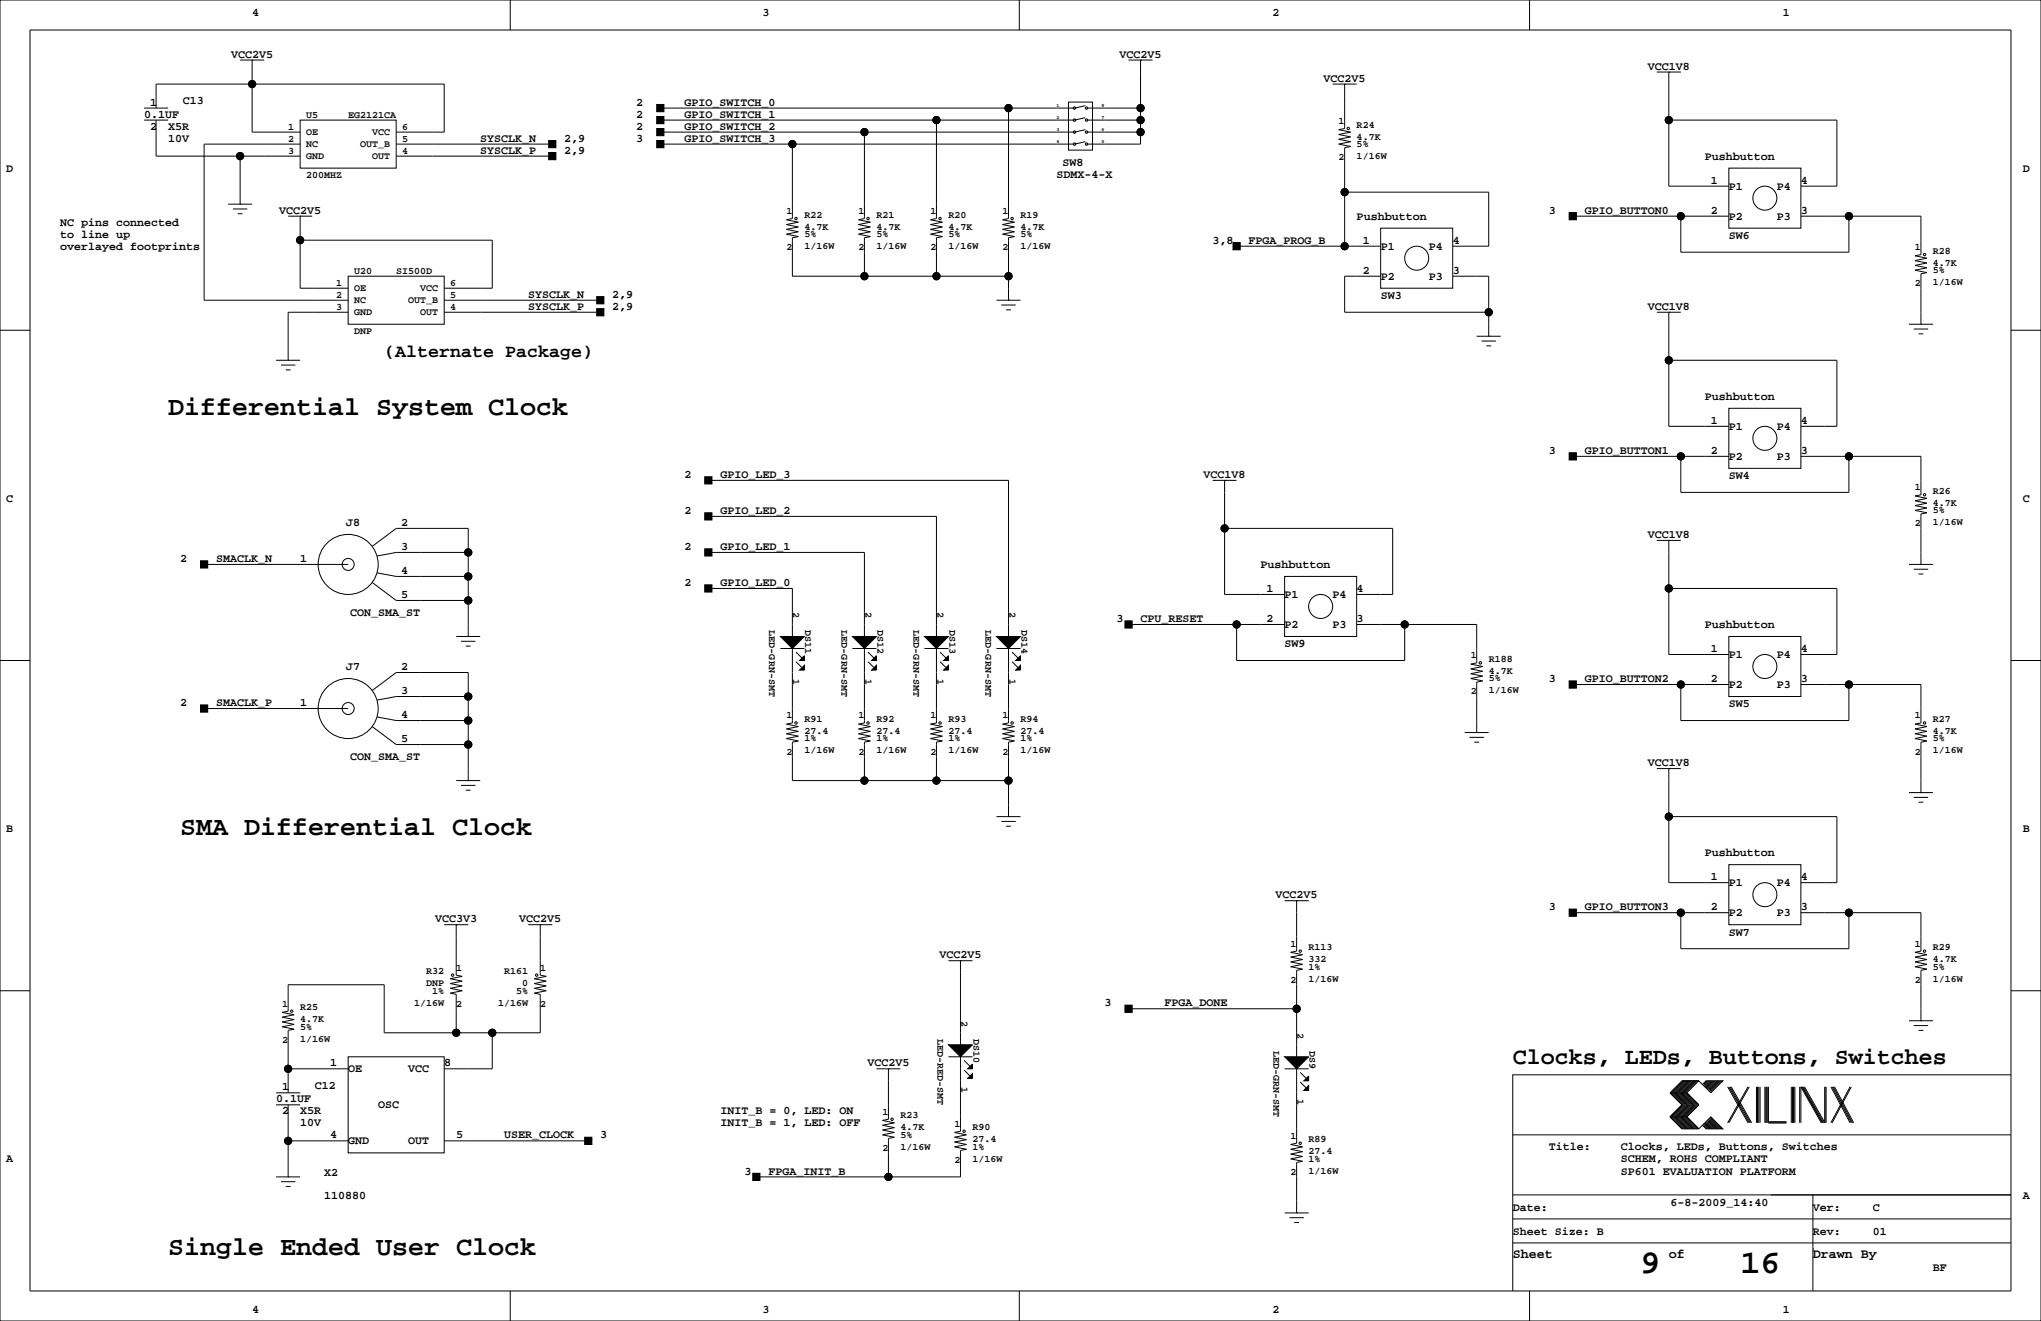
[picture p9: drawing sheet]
<svg xmlns="http://www.w3.org/2000/svg" width="432mm" height="279mm" viewBox="0 0 432 279" stroke-linecap="round" stroke-linejoin="round" font-family="sans-serif">
<g fill="none" stroke="#000" stroke-width=".21">
<path d="M0 0h431.8v279.4h-431.8zM6.3 6.4h419.1v266.6h-419.1zM50.8 12.7h5.1M53.3 12.7h.1M53.3 12.7v15.2h10.2M107.9 0v6.4M215.6 0v6.4M238.8 12.7h5M241.3 12.7h.1M241.3 12.7v17.8h-11.4M281.9 17.8h5.1M284.5 17.8h.1"/>
<path d="M284.5 17.8v9.4l-1.3 .2 2.6 .5-2.6 .5 2.6 .6-2.6 .5 2.6 .5-2.6 .5 2.6 .5-1.3 .2v20.9M323.6 0v6.4M350.5 15.2h5.1M353.1 15.2h.1M353.1 15.2v24.2h12.7M30.5 25.4h5.1M30.5 22.9h5.1M33 25.4v7.6h30.5M33 22.9v-5.1h61v10.1h-10.2M50.8 33v10.2M63.5 25.4h20.3v10.2h-20.3zM63.5 30.5h-20.3v33h30.5"/>
<path d="M83.8 33h33M83.8 30.5h33M167.6 30.5v15.7l-1.2 .3 2.5 .5-2.5 .5 2.5 .5-2.5 .5 2.5 .5-2.5 .5 2.5 .5-1.3 .3v8.1h45.8M182.9 27.9v18.3l-1.3 .3 2.5 .5-2.5 .5 2.5 .5-2.5 .5 2.5 .5-2.5 .5 2.5 .5-1.2 .3v8.1M198.1 25.4v20.8l-1.3 .3 2.6 .5-2.6 .5 2.6 .5-2.6 .5 2.6 .5-2.6 .5 2.6 .5-1.3 .3v8.1M213.4 22.9v23.3l-1.3 .3 2.5 .5-2.5 .5 2.5 .5-2.5 .5 2.5 .5-2.5 .5 2.5 .5-1.2 .3v13.2M226.1 21.6h5v10.2h-5zM229.6 27.4l-2.3 .5h-87.6M229.6 30l-2.3 .5h-87.6M229.6 24.9l-2.3 .5h-87.6M229.6 22.4l-2.3 .5h-87.6M229.9 27.9h11.4"/>
<path d="M229.9 25.4h11.4M229.9 22.9h11.4M353.1 25.4h35.5v14h-7.6M365.8 35.6h15.2v12.7h-15.2zM48.3 43.2h5M49.3 44.2h3M50.3 45.2h1M50.8 43.2h.1M61 45.7h5M63.5 45.7h.1M63.5 45.7v15.3h10.2M63.5 50.8h40.6v10.2h-10.1"/>
<path d="M73.7 58.4h20.3v10.2h-20.3zM261.6 52.1h30.5M284.5 40.6h30.5v11.5h-7.7M292.1 48.3h15.2v12.7h-15.2zM292.1 58.4h-7.6v7.6h30.5M307.3 58.4h7.7v12.7M332.7 45.7h33.1M355.6 45.7v7.6h35.6v-7.6M381 45.7h25.4v8.1l-1.3 .3 2.6 .5-2.6 .5 2.6 .5-2.6 .5 2.6 .5-2.6 .6 2.6 .5-1.3 .2v10.7M0 69.8h6.3M58.4 76.2h5.1M59.4 77.2h3.1"/>
<path d="M60.5 78.2h1M61 76.2h.1M73.7 66h-12.7v10.2M94 66h33M94 63.5h33M210.8 63.5h5.1M211.8 64.5h3.1M212.9 65.5h1M213.4 63.5h.1M312.4 71.1h5.1M313.4 72.1h3.1M314.5 73.2h1"/>
<path d="M315 71.1h.1M350.5 66h5.1M353.1 66h.1M353.1 76.2h35.5v14h-7.6M353.1 66v24.2h12.7M403.9 68.6h5M404.9 69.6h3M405.9 70.6h1M406.4 68.6h.1M425.4 69.8h6.4M332.7 96.5h33.1M355.6 96.5v7.6h35.6v-7.6"/>
<path d="M365.8 86.4h15.2v12.7h-15.2zM381 96.5h25.4v8.1l-1.3 .3 2.6 .5-2.6 .5 2.6 .5-2.6 .5 2.6 .5-2.6 .5 2.6 .6-1.3 .2v10.7M43.2 119.4h30.5M64.8 119.4h.1M78.7 115.6l5.1-3.8h15.3v22.8M99.1 116.8h-15.3l-4 .8M149.9 109.2h48.2v25.4M149.9 101.6h63.5v33M149.9 116.8h33v17.8M256.5 101.6h5.1M259.1 101.6h.1M259.1 101.6v24.1h12.7"/>
<path d="M259.1 111.8h35.5v13.9h-7.6M350.5 114.3h5.1M353.1 114.3h.1M353.1 114.3v24.1h12.7M403.9 119.4h5M406.4 119.4h.1M0 139.7h6.3M78.7 123.2l5.1 3.8h15.3M79.8 121.2l4 .7h15.3M96.5 134.6h5.1M97.5 135.6h3.1M98.6 136.7h1"/>
<path d="M99.1 134.6h.1M149.9 124.5h17.7v10.1M165.1 137.2h5.1M167.6 137.2v15.7l-1.2 .3 2.5 .5-2.5 .5 2.5 .5-2.5 .5 2.5 .5-2.5 .5 2.5 .5-1.3 .3v8.1h45.8M168.4 137.9l1.3 1.3M168.4 140l1.3 1.2M180.3 137.2h5.1M182.9 137.2v15.7l-1.3 .3 2.5 .5-2.5 .5 2.5 .5-2.5 .5 2.5 .5-2.5 .5 2.5 .5-1.2 .3v8.1M183.6 137.9l1.3 1.3M183.6 140l1.3 1.2M195.6 137.2h5.1M198.1 137.2v15.7l-1.3 .3 2.6 .5-2.6 .5 2.6 .5-2.6 .5 2.6 .5-2.6 .5 2.6 .5-1.3 .3v8.1"/>
<path d="M198.9 137.9l1.3 1.3M198.9 140l1.3 1.2M210.8 137.2h5.1M213.4 137.2v15.7l-1.3 .3 2.5 .5-2.5 .5 2.5 .5-2.5 .5 2.5 .5-2.5 .5 2.5 .5-1.2 .3v15.7M214.1 137.9l1.3 1.3M214.1 140l1.3 1.2M238.8 132.1h33M261.6 132.1v7.6h35.6v-7.6M271.8 121.9h15.2v12.7h-15.2zM287 132.1h25.4v8.1l-1.3 .3 2.6 .5-2.6 .5 2.6 .5-2.6 .5 2.6 .5-2.6 .5 2.6 .5-1.3 .3v10.6M353.1 124.5h35.5v13.9h-7.6M365.8 134.6h15.2v12.7h-15.2z"/>
<path d="M404.9 120.4h3M405.9 121.4h1M425.4 139.7h6.4M43.2 149.9h30.5M64.8 149.9h.1M78.7 153.7l5.1 3.8h15.3M78.7 146l5.1-3.8h15.3v22.9M79.8 151.6l4 .8h15.3M99.1 147.3h-15.3l-4 .8M309.9 154.9h5.1M310.9 156h3M311.9 157h1"/>
<path d="M312.4 154.9h.1M332.7 144.8h33.1M355.6 144.8v7.6h35.6v-7.6M381 144.8h25.4v8.1l-1.3 .3 2.6 .5-2.6 .5 2.6 .5-2.6 .5 2.6 .5-2.6 .5 2.6 .5-1.3 .3v10.6M96.5 165.1h5.1M97.5 166.1h3.1M98.6 167.1h1M99.1 165.1h.1M210.8 172.7h5.1M211.8 173.7h3.1M212.9 174.8h1M213.4 172.7h.1"/>
<path d="M350.5 162.6h5.1M353.1 162.6h.1M353.1 162.6v24.1h12.7M353.1 172.7h35.5v14h-7.6M403.9 167.6h5M404.9 168.7h3M405.9 169.7h1M406.4 167.6h.1M94 195.6h5.1M96.5 195.6h.1M96.5 195.6v10.6l1.3 .3-2.6 .5 2.6 .5-2.6 .5 2.6 .5-2.6 .5 2.6 .5-2.6 .6 1.3 .2v8.1M111.8 195.6h5"/>
<path d="M114.3 195.6h.1M114.3 195.6v10.6l1.3 .3-2.6 .5 2.6 .5-2.6 .5 2.6 .5-2.6 .5 2.6 .5-2.6 .6 1.3 .2v8.1h-33v-10.1h-20.3v5.6l-1.3 .2 2.5 .5-2.5 .5 2.5 .5-2.5 .6 2.5 .5-2.5 .5 2.5 .5-1.2 .2v13.2M271.8 190.5h5.1M274.3 190.5h.1M274.3 190.5v10.7l-1.3 .2 2.6 .5-2.6 .5 2.6 .5-2.6 .6 2.6 .5-2.6 .5 2.6 .5-1.3 .2v18.3M332.7 193h33.1M355.6 193v7.7h35.6v-7.7M365.8 182.9h15.2v12.7h-15.2zM381 193h25.4v8.2l-1.3 .2 2.6 .5-2.6 .5 2.6 .5-2.6 .6 2.6 .5-2.6 .5 2.6 .5-1.3 .2v10.7M0 209.5h6.3M104.1 218.4v7.7h-10.1M200.7 203.2h5"/>
<path d="M203.2 203.2h.1M203.2 203.2v17.8M238.8 213.4h35.5M403.9 215.9h5M404.9 216.9h3M405.9 217.9h1M406.4 215.9h.1M425.4 209.5h6.4M58.4 231.1h5.1M58.4 233.7h5.1M61 233.7v15.2M61 226.1h12.7"/>
<path d="M73.7 223.5h20.3v20.3h-20.3zM185.4 226.1h5.1M188 226.1h.1M188 226.1v10.6l-1.3 .3 2.5 .5-2.5 .5 2.5 .5-2.5 .5 2.5 .5-2.5 .5 2.5 .5-1.2 .3v8.1M200.7 223.5h5M203.2 223.5v15.8l-1.3 .2 2.6 .5-2.6 .5 2.6 .5-2.6 .6 2.6 .5-2.6 .5 2.6 .5-1.3 .2v5.6h-43.2M204 224.3l1.2 1.3M204 226.3l1.2 1.3M271.8 226.1h5.1M274.3 226.1v15.7l-1.3 .3 2.6 .5-2.6 .5 2.6 .5-2.6 .5 2.6 .5-2.6 .5 2.6 .5-1.3 .3v10.6M275.1 226.8l1.3 1.3M275.1 228.9l1.3 1.2"/>
<path d="M353.3 236.2l2.6 2.6h3.5M353.3 231.1l2.6 2.6-2.6 2.5M353.3 236.2h3.6M353.3 231.1h3.6M356.1 228.6l-2.5 2.5 2.5 2.6-2.5 2.5 2.5 2.6M356.4 228.6l-2.6 2.5 2.6 2.6-2.6 2.5 2.6 2.6M356.6 228.6l-2.5 2.5 2.5 2.6-2.5 2.5 2.5 2.6M356.9 228.6l-2.6 2.5 2.6 2.6-2.6 2.5 2.6 2.6M356.9 231.1l2.5 2.6-2.5 2.5M356.9 236.2l2.5 2.6M357.1 228.6l-2.5 2.5 2.5 2.6-2.5 2.5 2.5 2.6M357.4 228.6l-2.6 2.5 2.6 2.6-2.6 2.5 2.6 2.6"/>
<path d="M357.6 228.6l-2.5 2.5 2.5 2.6-2.5 2.5 2.5 2.6M357.9 228.6l-2.6 2.5 2.6 2.6-2.6 2.5 2.6 2.6M358.1 228.6l-2.5 2.5 2.5 2.6-2.5 2.5 2.5 2.6M358.4 228.6l-2.5 2.5 2.5 2.6-2.5 2.5 2.5 2.6M358.6 228.6l-2.5 2.5 2.5 2.6-2.5 2.5 2.5 2.6M358.9 228.6l-2.5 2.5 2.5 2.6-2.5 2.5 2.5 2.6M359.2 228.6l-2.6 2.5 2.6 2.6-2.6 2.5 2.6 2.6M359.4 228.6l2.5 2.5 2.6-2.5h-3.6l-.7 .8M359.4 228.6h-3.5l-2.6 2.5M359.4 228.6l-2.5 2.5M360.2 238l.7 .8h3.6l-2.6-2.6-2.5 2.6M360.4 237.7l1 1.1"/>
<path d="M360.4 238l.8 .8M360.7 237.5l1.2 1.3M360.7 237.7l1 1.1M360.9 237.2l1.6 1.6M360.9 237.5l1.3 1.3M361.2 237l1.8 1.8M361.2 237.2l1.5 1.6M361.2 228.6l-.8 .8M361.4 236.7l2.1 2.1M361.4 237l1.8 1.8M361.4 228.6l-1 1M361.7 236.5l2.3 2.3"/>
<path d="M361.7 236.7l2 2.1M361.7 228.6l-1 1M361.9 236.5l2.3 2.3M361.9 228.6l-1.2 1.3M362.2 228.6l-1.3 1.3M362.5 228.6l-1.6 1.5M362.7 228.6l-1.5 1.5M363 228.6l-1.8 1.8M363.2 228.6l-1.8 1.8M363.5 228.6l-2.1 2M363.7 228.6l-2 2M364 228.6l-2.3 2.3"/>
<path d="M364.2 228.6l-2.3 2.3M365.5 229.9l4.3 7.6M365.8 229.9l4.3 7.6M366 229.9l4.3 7.6M366.3 229.9l4.3 7.6M369.8 229.9l-4.3 7.6M370.1 229.9l-4.3 7.6M371.6 229.9v7.6M371.9 229.9v7.6M372.1 229.9v7.6M372.4 229.9v7.6M373.4 229.9v7.6"/>
<path d="M373.6 229.9v7.6M373.9 229.9v7.6M374.1 229.9v7.6h3.9M374.1 237.2h3.9M379 229.9v7.6M379.2 229.9v7.6M379.5 229.9v7.6M379.7 229.9v7.6M380.7 229.9v7.6M381 237.5v-7.6l4.3 7.6M381.3 229.9l4.3 7.6M381.5 229.9l4.3 7.6"/>
<path d="M381.8 229.9l4.3 7.6v-7.6M386.3 229.9v7.6M387.3 229.9l4.1 7.6M387.6 229.9l4.1 7.6M387.9 229.9l4 7.6M388.1 229.9l4.1 7.6M391.4 229.9l-4.1 7.6M391.7 229.9l-4.1 7.6M425.4 227.3h-105.4v35.6M58.4 248.9h5.1M59.4 249.9h3.1M60.5 251h1"/>
<path d="M61 248.9h.1M61 241.3h12.7M94 241.3h30.5M271.8 256.5h5.1M272.8 257.6h3M273.8 258.6h1M274.3 256.5h.1M320 257.8h105.4M320 252.7h105.4M320 240h105.4M383.5 252.7v20.3M107.9 273v6.4"/>
<path d="M215.6 273v6.4M320 262.9v10.1M320 262.9h105.4M323.6 273v6.4M383.5 264.2h.1"/>
<circle cx="53.3" cy="17.8" r=".76"/>
<circle cx="50.8" cy="33" r=".76"/>
<circle cx="167.6" cy="30.5" r=".76"/>
<circle cx="182.9" cy="27.9" r=".76"/>
<circle cx="198.1" cy="25.4" r=".76"/>
<circle cx="213.4" cy="22.9" r=".76"/>
<circle cx="227.3" cy="30.5" r=".25"/>
<circle cx="227.3" cy="27.9" r=".25"/>
<circle cx="227.3" cy="22.9" r=".25"/>
<circle cx="227.3" cy="25.4" r=".25"/>
<circle cx="229.9" cy="30.5" r=".25"/>
<circle cx="229.9" cy="27.9" r=".25"/>
<circle cx="229.9" cy="22.9" r=".25"/>
<circle cx="229.9" cy="25.4" r=".25"/>
<circle cx="241.3" cy="27.9" r=".76"/>
<circle cx="241.3" cy="22.9" r=".76"/>
<circle cx="241.3" cy="25.4" r=".76"/>
<circle cx="285.2" cy="27.2" r=".25"/>
<circle cx="353.1" cy="25.4" r=".76"/>
<circle cx="63.5" cy="50.8" r=".76"/>
<circle cx="168.4" cy="46.2" r=".25"/>
<circle cx="182.9" cy="58.4" r=".76"/>
<circle cx="183.6" cy="46.2" r=".25"/>
<circle cx="198.1" cy="58.4" r=".76"/>
<circle cx="198.9" cy="46.2" r=".25"/>
<circle cx="213.4" cy="58.4" r=".76"/>
<circle cx="214.1" cy="46.2" r=".25"/>
<circle cx="284.5" cy="40.6" r=".76"/>
<circle cx="284.5" cy="52.1" r=".76"/>
<circle cx="299.7" cy="54.6" r="2.54"/>
<circle cx="355.6" cy="45.7" r=".76"/>
<circle cx="373.4" cy="41.9" r="2.54"/>
<circle cx="391.2" cy="45.7" r=".76"/>
<circle cx="407.2" cy="53.8" r=".25"/>
<circle cx="315" cy="66" r=".76"/>
<circle cx="353.1" cy="76.2" r=".76"/>
<circle cx="355.6" cy="96.5" r=".76"/>
<circle cx="373.4" cy="92.7" r="2.54"/>
<circle cx="391.2" cy="96.5" r=".76"/>
<circle cx="73.7" cy="119.4" r="6.4"/>
<circle cx="73.7" cy="119.4" r="1.27"/>
<circle cx="99.1" cy="116.8" r=".76"/>
<circle cx="259.1" cy="111.8" r=".76"/>
<circle cx="407.2" cy="104.6" r=".25"/>
<circle cx="99.1" cy="121.9" r=".76"/>
<circle cx="99.1" cy="127" r=".76"/>
<circle cx="261.6" cy="132.1" r=".76"/>
<circle cx="279.4" cy="128.3" r="2.54"/>
<circle cx="297.2" cy="132.1" r=".76"/>
<circle cx="353.1" cy="124.5" r=".76"/>
<circle cx="73.7" cy="149.9" r="6.4"/>
<circle cx="73.7" cy="149.9" r="1.27"/>
<circle cx="99.1" cy="157.5" r=".76"/>
<circle cx="99.1" cy="147.3" r=".76"/>
<circle cx="99.1" cy="152.4" r=".76"/>
<circle cx="168.4" cy="152.9" r=".25"/>
<circle cx="183.6" cy="152.9" r=".25"/>
<circle cx="198.9" cy="152.9" r=".25"/>
<circle cx="214.1" cy="152.9" r=".25"/>
<circle cx="313.2" cy="140.2" r=".25"/>
<circle cx="355.6" cy="144.8" r=".76"/>
<circle cx="373.4" cy="141" r="2.54"/>
<circle cx="391.2" cy="144.8" r=".76"/>
<circle cx="407.2" cy="152.9" r=".25"/>
<circle cx="182.9" cy="165.1" r=".76"/>
<circle cx="198.1" cy="165.1" r=".76"/>
<circle cx="213.4" cy="165.1" r=".76"/>
<circle cx="353.1" cy="172.7" r=".76"/>
<circle cx="355.6" cy="193" r=".76"/>
<circle cx="373.4" cy="189.2" r="2.54"/>
<circle cx="391.2" cy="193" r=".76"/>
<circle cx="61.7" cy="213.9" r=".25"/>
<circle cx="95.8" cy="206.2" r=".25"/>
<circle cx="96.5" cy="218.4" r=".76"/>
<circle cx="104.1" cy="218.4" r=".76"/>
<circle cx="113.5" cy="206.2" r=".25"/>
<circle cx="274.3" cy="213.4" r=".76"/>
<circle cx="275.1" cy="201.2" r=".25"/>
<circle cx="407.2" cy="201.2" r=".25"/>
<circle cx="61" cy="226.1" r=".76"/>
<circle cx="188.7" cy="236.7" r=".25"/>
<circle cx="204" cy="239.3" r=".25"/>
<circle cx="61" cy="241.3" r=".76"/>
<circle cx="188" cy="248.9" r=".76"/>
<circle cx="275.1" cy="241.8" r=".25"/>
</g>
<g fill="#000" stroke="#000" stroke-width=".21">
<path d="M116.1 29.7h1.5v1.5h-1.5z" fill-rule="evenodd"/>
<path d="M116.1 32.3h1.5v1.5h-1.5z" fill-rule="evenodd"/>
<path d="M138.9 22.1h1.6v1.5h-1.6z" fill-rule="evenodd"/>
<path d="M138.9 24.6h1.6v1.6h-1.6z" fill-rule="evenodd"/>
<path d="M138.9 27.2h1.6v1.5h-1.6z" fill-rule="evenodd"/>
<path d="M138.9 29.7h1.6v1.5h-1.6z" fill-rule="evenodd"/>
<path d="M260.9 51.3h1.5v1.5h-1.5z" fill-rule="evenodd"/>
<path d="M332 45h1.5v1.5h-1.5z" fill-rule="evenodd"/>
<path d="M126.2 62.7h1.6v1.6h-1.6z" fill-rule="evenodd"/>
<path d="M126.2 65.3h1.6v1.5h-1.6z" fill-rule="evenodd"/>
<path d="M332 95.8h1.5v1.5h-1.5z" fill-rule="evenodd"/>
<path d="M149.1 116.1h1.5v1.5h-1.5z" fill-rule="evenodd"/>
<path d="M149.1 108.5h1.5v1.5h-1.5z" fill-rule="evenodd"/>
<path d="M149.1 100.8h1.5v1.6h-1.5z" fill-rule="evenodd"/>
<path d="M42.4 118.6h1.5v1.5h-1.5z" fill-rule="evenodd"/>
<path d="M149.1 123.7h1.5v1.5h-1.5z" fill-rule="evenodd"/>
<path d="M165.1 134.6h5.1l-2.6 2.6z" fill-rule="evenodd"/>
<path d="M170.2 138.7v1h-1z" fill-rule="evenodd"/>
<path d="M180.3 134.6h5.1l-2.5 2.6z" fill-rule="evenodd"/>
<path d="M185.4 138.7v1h-1z" fill-rule="evenodd"/>
<path d="M195.6 134.6h5.1l-2.6 2.6z" fill-rule="evenodd"/>
<path d="M200.7 138.7v1h-1.1z" fill-rule="evenodd"/>
<path d="M210.8 134.6h5.1l-2.5 2.6z" fill-rule="evenodd"/>
<path d="M215.9 138.7v1h-1z" fill-rule="evenodd"/>
<path d="M238 131.3h1.5v1.5h-1.5z" fill-rule="evenodd"/>
<path d="M42.4 149.1h1.5v1.5h-1.5z" fill-rule="evenodd"/>
<path d="M169.2 141.7l1-1v1z" fill-rule="evenodd"/>
<path d="M184.4 141.7l1-1v1z" fill-rule="evenodd"/>
<path d="M199.6 141.7l1.1-1v1z" fill-rule="evenodd"/>
<path d="M214.9 141.7l1-1v1z" fill-rule="evenodd"/>
<path d="M332 144h1.5v1.5h-1.5z" fill-rule="evenodd"/>
<path d="M332 192.3h1.5v1.5h-1.5z" fill-rule="evenodd"/>
<path d="M238 212.6h1.5v1.5h-1.5z" fill-rule="evenodd"/>
<path d="M200.7 221h5l-2.5 2.5z" fill-rule="evenodd"/>
<path d="M205.7 225v1.1h-1z" fill-rule="evenodd"/>
<path d="M204.7 228.1l1-1v1z" fill-rule="evenodd"/>
<path d="M271.8 223.5h5.1l-2.6 2.6z" fill-rule="evenodd"/>
<path d="M276.9 227.6v1h-1.1z" fill-rule="evenodd"/>
<path d="M275.8 230.6l1.1-1v1z" fill-rule="evenodd"/>
<path d="M123.7 240.5h1.5v1.6h-1.5z" fill-rule="evenodd"/>
<path d="M159.3 248.2h1.5v1.5h-1.5z" fill-rule="evenodd"/>
<circle cx="53.3" cy="17.8" r=".76"/>
<circle cx="50.8" cy="33" r=".76"/>
<circle cx="167.6" cy="30.5" r=".76"/>
<circle cx="182.9" cy="27.9" r=".76"/>
<circle cx="198.1" cy="25.4" r=".76"/>
<circle cx="213.4" cy="22.9" r=".76"/>
<circle cx="241.3" cy="27.9" r=".76"/>
<circle cx="241.3" cy="22.9" r=".76"/>
<circle cx="241.3" cy="25.4" r=".76"/>
<circle cx="353.1" cy="25.4" r=".76"/>
<circle cx="63.5" cy="50.8" r=".76"/>
<circle cx="182.9" cy="58.4" r=".76"/>
<circle cx="198.1" cy="58.4" r=".76"/>
<circle cx="213.4" cy="58.4" r=".76"/>
<circle cx="284.5" cy="40.6" r=".76"/>
<circle cx="284.5" cy="52.1" r=".76"/>
<circle cx="355.6" cy="45.7" r=".76"/>
<circle cx="391.2" cy="45.7" r=".76"/>
<circle cx="315" cy="66" r=".76"/>
<circle cx="353.1" cy="76.2" r=".76"/>
<circle cx="355.6" cy="96.5" r=".76"/>
<circle cx="391.2" cy="96.5" r=".76"/>
<circle cx="99.1" cy="116.8" r=".76"/>
<circle cx="259.1" cy="111.8" r=".76"/>
<circle cx="99.1" cy="121.9" r=".76"/>
<circle cx="99.1" cy="127" r=".76"/>
<circle cx="261.6" cy="132.1" r=".76"/>
<circle cx="297.2" cy="132.1" r=".76"/>
<circle cx="353.1" cy="124.5" r=".76"/>
<circle cx="99.1" cy="157.5" r=".76"/>
<circle cx="99.1" cy="147.3" r=".76"/>
<circle cx="99.1" cy="152.4" r=".76"/>
<circle cx="355.6" cy="144.8" r=".76"/>
<circle cx="391.2" cy="144.8" r=".76"/>
<circle cx="182.9" cy="165.1" r=".76"/>
<circle cx="198.1" cy="165.1" r=".76"/>
<circle cx="213.4" cy="165.1" r=".76"/>
<circle cx="353.1" cy="172.7" r=".76"/>
<circle cx="355.6" cy="193" r=".76"/>
<circle cx="391.2" cy="193" r=".76"/>
<circle cx="96.5" cy="218.4" r=".76"/>
<circle cx="104.1" cy="218.4" r=".76"/>
<circle cx="274.3" cy="213.4" r=".76"/>
<circle cx="61" cy="226.1" r=".76"/>
<circle cx="61" cy="241.3" r=".76"/>
<circle cx="188" cy="248.9" r=".76"/>
</g>
<g font-size="7.1">
<text x="347" y="269.3">9</text>
<text x="368.2" y="269.3">16</text>
</g>
<g font-size="5.6">
<text x="35.6" y="87.7">Differential System Clock</text>
<text x="38.1" y="176.6">SMA Differential Clock</text>
<text x="35.6" y="265.5">Single Ended User Clock</text>
</g>
<text font-size="4.9" x="320" y="225.1">Clocks, LEDs, Buttons, Switches</text>
<text font-size="3.9" x="81.3" y="75.4">(Alternate Package)</text>
<g font-size="2.8">
<text x="320" y="266.1">Sheet</text>
<text x="353.1" y="266.1">of</text>
<text x="383.5" y="266.1">Drawn By</text>
</g>
<g font-size="2.5">
<text x="53.3" y="3.3">4</text>
<text x="161.3" y="3.3">3</text>
<text x="269.2" y="3.3">2</text>
<text x="377.2" y="3.3">1</text>
<text x="48.9" y="12.2">VCC2V5</text>
<text x="236.9" y="12.2">VCC2V5</text>
<text x="280" y="17.3">VCC2V5</text>
<text x="348.6" y="14.7">VCC1V8</text>
<text x="31.7" y="22.4">1</text>
<text x="38.7" y="22">C13</text>
<text x="134.6" y="22.4">2</text>
<text x="144.8" y="22.4">GPIO_SWITCH_0</text>
<text x="30.5" y="24.9">0.1UF</text>
<text x="31.7" y="27.4">2</text>
<text x="35.6" y="30">10V</text>
<text x="35.6" y="27.4">X5R</text>
<text x="101.6" y="30">SYSCLK_N</text>
<text x="119.4" y="30">2,9</text>
<text x="134.6" y="30">3</text>
<text x="134.6" y="27.4">2</text>
<text x="134.6" y="24.9">2</text>
<text x="144.8" y="30">GPIO_SWITCH_3</text>
<text x="144.8" y="27.4">GPIO_SWITCH_2</text>
<text x="144.8" y="24.9">GPIO_SWITCH_1</text>
<text x="101.6" y="32.5">SYSCLK_P</text>
<text x="119.4" y="32.5">2,9</text>
<text x="224.8" y="35.1">SW8</text>
<text x="360.7" y="33.8">Pushbutton</text>
<text x="1.3" y="36.3">D</text>
<text x="223.5" y="37.6">SDMX-4-X</text>
<text x="361.9" y="38.9">1</text>
<text x="365.8" y="40.1">P1</text>
<text x="375.9" y="40.1">P4</text>
<text x="381" y="38.9">4</text>
<text x="428" y="36.3">D</text>
<text x="12.7" y="47.8">NC pins connected</text>
<text x="59.1" y="45.2">VCC2V5</text>
<text x="287" y="46.5">Pushbutton</text>
<text x="327.7" y="45.2">3</text>
<text x="335.3" y="45.2">GPIO_BUTTON0</text>
<text x="361.9" y="45.2">2</text>
<text x="365.8" y="46.5">P2</text>
<text x="375.9" y="46.5">P3</text>
<text x="381" y="45.2">3</text>
<text x="12.7" y="50.3">to line up</text>
<text x="12.7" y="52.8">overlayed footprints</text>
<text x="256.5" y="51.6">3,8</text>
<text x="264.2" y="51.6">FPGA_PROG_B</text>
<text x="288.3" y="51.6">1</text>
<text x="292.1" y="52.8">P1</text>
<text x="302.3" y="52.8">P4</text>
<text x="307.3" y="51.6">4</text>
<text x="365.8" y="50.5">SW6</text>
<text x="288.3" y="57.9">2</text>
<text x="292.1" y="59.2">P2</text>
<text x="302.3" y="59.2">P3</text>
<text x="307.3" y="57.9">3</text>
<text x="111.8" y="65.5">SYSCLK_P</text>
<text x="111.8" y="63">SYSCLK_N</text>
<text x="129.5" y="65.5">2,9</text>
<text x="129.5" y="63">2,9</text>
<text x="292.1" y="63.2">SW3</text>
<text x="348.6" y="65.5">VCC1V8</text>
<text x="360.7" y="84.6">Pushbutton</text>
<text x="361.9" y="89.7">1</text>
<text x="381" y="89.7">4</text>
<text x="365.8" y="90.9">P1</text>
<text x="375.9" y="90.9">P4</text>
<text x="144.8" y="101.1">2</text>
<text x="152.4" y="101.1">GPIO_LED_3</text>
<text x="254.6" y="101.1">VCC1V8</text>
<text x="327.7" y="96">3</text>
<text x="335.3" y="96">GPIO_BUTTON1</text>
<text x="361.9" y="96">2</text>
<text x="365.8" y="97.3">P2</text>
<text x="365.8" y="101.3">SW4</text>
<text x="375.9" y="97.3">P3</text>
<text x="381" y="96">3</text>
<text x="1.3" y="106.2">C</text>
<text x="428" y="106.2">C</text>
<text x="73.2" y="111.3">J8</text>
<text x="84.9" y="111.3">2</text>
<text x="144.8" y="108.7">2</text>
<text x="152.4" y="108.7">GPIO_LED_2</text>
<text x="348.6" y="113.8">VCC1V8</text>
<text x="38.1" y="118.9">2</text>
<text x="45.7" y="118.9">SMACLK_N</text>
<text x="63.5" y="118.9">1</text>
<text x="84.9" y="116.3">3</text>
<text x="144.8" y="116.3">2</text>
<text x="152.4" y="116.3">GPIO_LED_1</text>
<text x="84.9" y="121.4">4</text>
<text x="144.8" y="124">2</text>
<text x="152.4" y="124">GPIO_LED_0</text>
<text x="266.7" y="120.1">Pushbutton</text>
<text x="268" y="125.2">1</text>
<text x="287" y="125.2">4</text>
<text x="74.1" y="130.3">CON_SMA_ST</text>
<text x="84.9" y="126.5">5</text>
<text x="236.2" y="131.6">3</text>
<text x="241.3" y="131.6">CPU_RESET</text>
<text x="268" y="131.6">2</text>
<text x="271.8" y="126.5">P1</text>
<text x="281.9" y="126.5">P4</text>
<text x="287" y="131.6">3</text>
<text x="271.8" y="132.8">P2</text>
<text x="271.8" y="136.9">SW9</text>
<text x="281.9" y="132.8">P3</text>
<text x="360.7" y="132.8">Pushbutton</text>
<text x="361.9" y="137.9">1</text>
<text x="381" y="137.9">4</text>
<text x="73.2" y="141.7">J7</text>
<text x="84.9" y="141.7">2</text>
<text x="365.8" y="139.2">P1</text>
<text x="375.9" y="139.2">P4</text>
<text x="38.1" y="149.4">2</text>
<text x="45.7" y="149.4">SMACLK_P</text>
<text x="63.5" y="149.4">1</text>
<text x="84.9" y="146.8">3</text>
<text x="327.7" y="144.3">3</text>
<text x="335.3" y="144.3">GPIO_BUTTON2</text>
<text x="361.9" y="144.3">2</text>
<text x="365.8" y="145.5">P2</text>
<text x="365.8" y="149.6">SW5</text>
<text x="375.9" y="145.5">P3</text>
<text x="381" y="144.3">3</text>
<text x="84.9" y="151.9">4</text>
<text x="74.1" y="160.8">CON_SMA_ST</text>
<text x="84.9" y="157">5</text>
<text x="348.6" y="162.1">VCC1V8</text>
<text x="1.3" y="176">B</text>
<text x="428" y="176">B</text>
<text x="360.7" y="181.1">Pushbutton</text>
<text x="269.9" y="190">VCC2V5</text>
<text x="361.9" y="186.2">1</text>
<text x="365.8" y="187.5">P1</text>
<text x="375.9" y="187.5">P4</text>
<text x="381" y="186.2">4</text>
<text x="92.1" y="195.1">VCC3V3</text>
<text x="109.9" y="195.1">VCC2V5</text>
<text x="327.7" y="192.5">3</text>
<text x="335.3" y="192.5">GPIO_BUTTON3</text>
<text x="361.9" y="192.5">2</text>
<text x="365.8" y="193.8">P2</text>
<text x="365.8" y="197.9">SW7</text>
<text x="375.9" y="193.8">P3</text>
<text x="381" y="192.5">3</text>
<text x="198.8" y="202.7">VCC2V5</text>
<text x="233.7" y="212.9">3</text>
<text x="246.4" y="212.9">FPGA_DONE</text>
<text x="69.8" y="225.6">1</text>
<text x="73.7" y="226.8">OE</text>
<text x="86.4" y="226.8">VCC</text>
<text x="94" y="225.6">8</text>
<text x="183.5" y="225.6">VCC2V5</text>
<text x="58.4" y="233.2">0.1UF</text>
<text x="59.7" y="230.6">1</text>
<text x="66.6" y="230.3">C12</text>
<text x="59.7" y="235.7">2</text>
<text x="63.5" y="235.7">X5R</text>
<text x="63.5" y="238.3">10V</text>
<text x="80" y="234.4">OSC</text>
<text x="152.4" y="235.7">INIT_B = 0, LED: ON</text>
<text x="152.4" y="238.3">INIT_B = 1, LED: OFF</text>
<text x="1.3" y="245.9">A</text>
<text x="69.8" y="240.8">4</text>
<text x="73.7" y="242.1">GND</text>
<text x="86.4" y="242.1">OUT</text>
<text x="96.5" y="240.8">5</text>
<text x="106.7" y="240.8">USER_CLOCK</text>
<text x="127" y="240.8">3</text>
<text x="327.7" y="243.3">Title:</text>
<text x="342.9" y="245.9">SCHEM, ROHS COMPLIANT</text>
<text x="342.9" y="243.3">Clocks, LEDs, Buttons, Switches</text>
<text x="68.6" y="248.7">X2</text>
<text x="157.5" y="248.4">3</text>
<text x="162.6" y="248.4">FPGA_INIT_B</text>
<text x="342.9" y="248.4">SP601 EVALUATION PLATFORM</text>
<text x="68.6" y="253.5">110880</text>
<text x="320" y="256">Date:</text>
<text x="353.4" y="255">6-8-2009_14:40</text>
<text x="383.5" y="256">Ver:</text>
<text x="396.2" y="256">C</text>
<text x="428" y="253.5">A</text>
<text x="320" y="261.1">Sheet Size: B</text>
<text x="383.5" y="261.1">Rev:</text>
<text x="396.2" y="261.1">01</text>
<text x="408.9" y="268.7">BF</text>
<text x="53.3" y="277.6">4</text>
<text x="161.3" y="277.6">3</text>
<text x="269.2" y="277.6">2</text>
<text x="377.2" y="277.6">1</text>
</g>
<g font-size="2.1">
<text x="61" y="27.5">1</text>
<text x="64.8" y="28.5">OE</text>
<text x="64.8" y="25">U5</text>
<text x="73.7" y="25">EG2121CA</text>
<text x="78.7" y="28.5">VCC</text>
<text x="85.1" y="27.5">6</text>
<text x="283.2" y="26.2">1</text>
<text x="287" y="27">R24</text>
<text x="287" y="29.6">4.7K</text>
<text x="61" y="30">2</text>
<text x="61" y="32.6">3</text>
<text x="64.8" y="31.1">NC</text>
<text x="64.8" y="33.6">GND</text>
<text x="76.2" y="31.1">OUT_B</text>
<text x="78.7" y="33.6">OUT</text>
<text x="85.1" y="30">5</text>
<text x="85.1" y="32.6">4</text>
<text x="283.2" y="33.9">2</text>
<text x="287" y="33.6">1/16W</text>
<text x="287" y="31.1">5%</text>
<text x="64.8" y="37.7">200MHZ</text>
<text x="166.4" y="45.3">1</text>
<text x="170.2" y="46.1">R22</text>
<text x="181.6" y="45.3">1</text>
<text x="185.4" y="46.1">R21</text>
<text x="196.8" y="45.3">1</text>
<text x="200.7" y="46.1">R20</text>
<text x="212.1" y="45.3">1</text>
<text x="215.9" y="46.1">R19</text>
<text x="166.4" y="52.9">2</text>
<text x="170.2" y="50.1">5%</text>
<text x="170.2" y="52.7">1/16W</text>
<text x="170.2" y="48.6">4.7K</text>
<text x="181.6" y="52.9">2</text>
<text x="185.4" y="48.6">4.7K</text>
<text x="185.4" y="52.7">1/16W</text>
<text x="185.4" y="50.1">5%</text>
<text x="196.8" y="52.9">2</text>
<text x="200.7" y="50.1">5%</text>
<text x="200.7" y="52.7">1/16W</text>
<text x="200.7" y="48.6">4.7K</text>
<text x="212.1" y="52.9">2</text>
<text x="215.9" y="48.6">4.7K</text>
<text x="215.9" y="52.7">1/16W</text>
<text x="215.9" y="50.1">5%</text>
<text x="405.1" y="52.9">1</text>
<text x="408.9" y="53.7">R28</text>
<text x="74.9" y="58">U20</text>
<text x="83.8" y="58">SI500D</text>
<text x="408.9" y="56.2">4.7K</text>
<text x="408.9" y="57.7">5%</text>
<text x="71.1" y="63.1">2</text>
<text x="71.1" y="65.6">3</text>
<text x="71.1" y="60.5">1</text>
<text x="74.9" y="64.1">NC</text>
<text x="74.9" y="61.6">OE</text>
<text x="86.4" y="64.1">OUT_B</text>
<text x="88.9" y="61.6">VCC</text>
<text x="95.2" y="60.5">6</text>
<text x="95.2" y="63.1">5</text>
<text x="95.2" y="65.6">4</text>
<text x="405.1" y="60.5">2</text>
<text x="408.9" y="60.3">1/16W</text>
<text x="74.9" y="66.6">GND</text>
<text x="74.9" y="70.7">DNP</text>
<text x="88.9" y="66.6">OUT</text>
<text x="405.1" y="103.7">1</text>
<text x="408.9" y="104.5">R26</text>
<text x="408.9" y="107">4.7K</text>
<text x="405.1" y="111.3">2</text>
<text x="408.9" y="111.1">1/16W</text>
<text x="408.9" y="108.5">5%</text>
<text x="167.8" y="129.5" transform="rotate(90 167.8 129.5)">2</text>
<text x="183.1" y="129.5" transform="rotate(90 183.1 129.5)">2</text>
<text x="198.3" y="129.5" transform="rotate(90 198.3 129.5)">2</text>
<text x="213.6" y="129.5" transform="rotate(90 213.6 129.5)">2</text>
<text x="162.8" y="133.3" transform="rotate(90 162.8 133.3)">LED-GRN-SMT</text>
<text x="170.4" y="133.3" transform="rotate(90 170.4 133.3)">DS11</text>
<text x="178" y="133.3" transform="rotate(90 178 133.3)">LED-GRN-SMT</text>
<text x="185.6" y="133.3" transform="rotate(90 185.6 133.3)">DS12</text>
<text x="193.2" y="133.3" transform="rotate(90 193.2 133.3)">LED-GRN-SMT</text>
<text x="200.9" y="133.3" transform="rotate(90 200.9 133.3)">DS13</text>
<text x="208.5" y="133.3" transform="rotate(90 208.5 133.3)">LED-GRN-SMT</text>
<text x="216.1" y="133.3" transform="rotate(90 216.1 133.3)">DS14</text>
<text x="167.8" y="143.5" transform="rotate(90 167.8 143.5)">1</text>
<text x="183.1" y="143.5" transform="rotate(90 183.1 143.5)">1</text>
<text x="198.3" y="143.5" transform="rotate(90 198.3 143.5)">1</text>
<text x="213.6" y="143.5" transform="rotate(90 213.6 143.5)">1</text>
<text x="311.2" y="139.3">1</text>
<text x="315" y="140">R188</text>
<text x="315" y="142.6">4.7K</text>
<text x="311.2" y="146.9">2</text>
<text x="315" y="146.6">1/16W</text>
<text x="315" y="144.1">5%</text>
<text x="166.4" y="152">1</text>
<text x="170.2" y="155.3">27.4</text>
<text x="170.2" y="152.7">R91</text>
<text x="181.6" y="152">1</text>
<text x="185.4" y="152.7">R92</text>
<text x="185.4" y="155.3">27.4</text>
<text x="196.8" y="152">1</text>
<text x="200.7" y="152.7">R93</text>
<text x="200.7" y="155.3">27.4</text>
<text x="212.1" y="152">1</text>
<text x="215.9" y="152.7">R94</text>
<text x="215.9" y="155.3">27.4</text>
<text x="405.1" y="152">1</text>
<text x="408.9" y="155.3">4.7K</text>
<text x="408.9" y="152.7">R27</text>
<text x="166.4" y="159.6">2</text>
<text x="170.2" y="156.8">1%</text>
<text x="170.2" y="159.3">1/16W</text>
<text x="181.6" y="159.6">2</text>
<text x="185.4" y="159.3">1/16W</text>
<text x="185.4" y="156.8">1%</text>
<text x="196.8" y="159.6">2</text>
<text x="200.7" y="159.3">1/16W</text>
<text x="200.7" y="156.8">1%</text>
<text x="212.1" y="159.6">2</text>
<text x="215.9" y="159.3">1/16W</text>
<text x="215.9" y="156.8">1%</text>
<text x="405.1" y="159.6">2</text>
<text x="408.9" y="156.8">5%</text>
<text x="408.9" y="159.3">1/16W</text>
<text x="273.1" y="200.2">1</text>
<text x="276.9" y="201">R113</text>
<text x="276.9" y="203.5">332</text>
<text x="405.1" y="200.2">1</text>
<text x="408.9" y="203.5">4.7K</text>
<text x="408.9" y="201">R29</text>
<text x="90.2" y="206.1">R32</text>
<text x="90.2" y="208.6">DNP</text>
<text x="96.5" y="205.3">1</text>
<text x="106.7" y="206.1">R161</text>
<text x="110.5" y="208.6">0</text>
<text x="114.3" y="205.3">1</text>
<text x="273.1" y="207.8">2</text>
<text x="276.9" y="207.6">1/16W</text>
<text x="276.9" y="205.1">1%</text>
<text x="405.1" y="207.8">2</text>
<text x="408.9" y="205.1">5%</text>
<text x="408.9" y="207.6">1/16W</text>
<text x="59.7" y="212.9">1</text>
<text x="63.5" y="213.7">R25</text>
<text x="87.6" y="212.7">1/16W</text>
<text x="91.4" y="210.1">1%</text>
<text x="96.5" y="212.9">2</text>
<text x="105.4" y="212.7">1/16W</text>
<text x="109.2" y="210.1">5%</text>
<text x="114.3" y="212.9">2</text>
<text x="203.4" y="215.9" transform="rotate(90 203.4 215.9)">2</text>
<text x="59.7" y="220.5">2</text>
<text x="63.5" y="216.2">4.7K</text>
<text x="63.5" y="220.3">1/16W</text>
<text x="63.5" y="217.8">5%</text>
<text x="198.3" y="219.7" transform="rotate(90 198.3 219.7)">LED-RED-SMT</text>
<text x="205.9" y="219.7" transform="rotate(90 205.9 219.7)">DS10</text>
<text x="274.5" y="218.4" transform="rotate(90 274.5 218.4)">2</text>
<text x="269.4" y="222.2" transform="rotate(90 269.4 222.2)">LED-GRN-SMT</text>
<text x="277.1" y="222.2" transform="rotate(90 277.1 222.2)">DS9</text>
<text x="203.4" y="229.9" transform="rotate(90 203.4 229.9)">1</text>
<text x="274.5" y="232.4" transform="rotate(90 274.5 232.4)">1</text>
<text x="186.7" y="235.8">1</text>
<text x="190.5" y="239.1">4.7K</text>
<text x="190.5" y="236.6">R23</text>
<text x="201.9" y="238.3">1</text>
<text x="205.7" y="239.1">R90</text>
<text x="186.7" y="243.4">2</text>
<text x="190.5" y="240.6">5%</text>
<text x="190.5" y="243.2">1/16W</text>
<text x="201.9" y="245.9">2</text>
<text x="205.7" y="241.6">27.4</text>
<text x="205.7" y="245.7">1/16W</text>
<text x="205.7" y="243.2">1%</text>
<text x="273.1" y="240.9">1</text>
<text x="276.9" y="241.6">R89</text>
<text x="276.9" y="244.2">27.4</text>
<text x="276.9" y="245.7">1%</text>
<text x="273.1" y="248.5">2</text>
<text x="276.9" y="248.2">1/16W</text>
</g>
<g font-size="1.1">
<text x="223.5" y="22.6">1</text>
<text x="233" y="22.6">8</text>
<text x="223.5" y="25.2">2</text>
<text x="223.5" y="27.7">3</text>
<text x="233" y="27.7">6</text>
<text x="233" y="25.2">7</text>
<text x="223.5" y="30.3">4</text>
<text x="233" y="30.3">5</text>
</g>
</svg>
